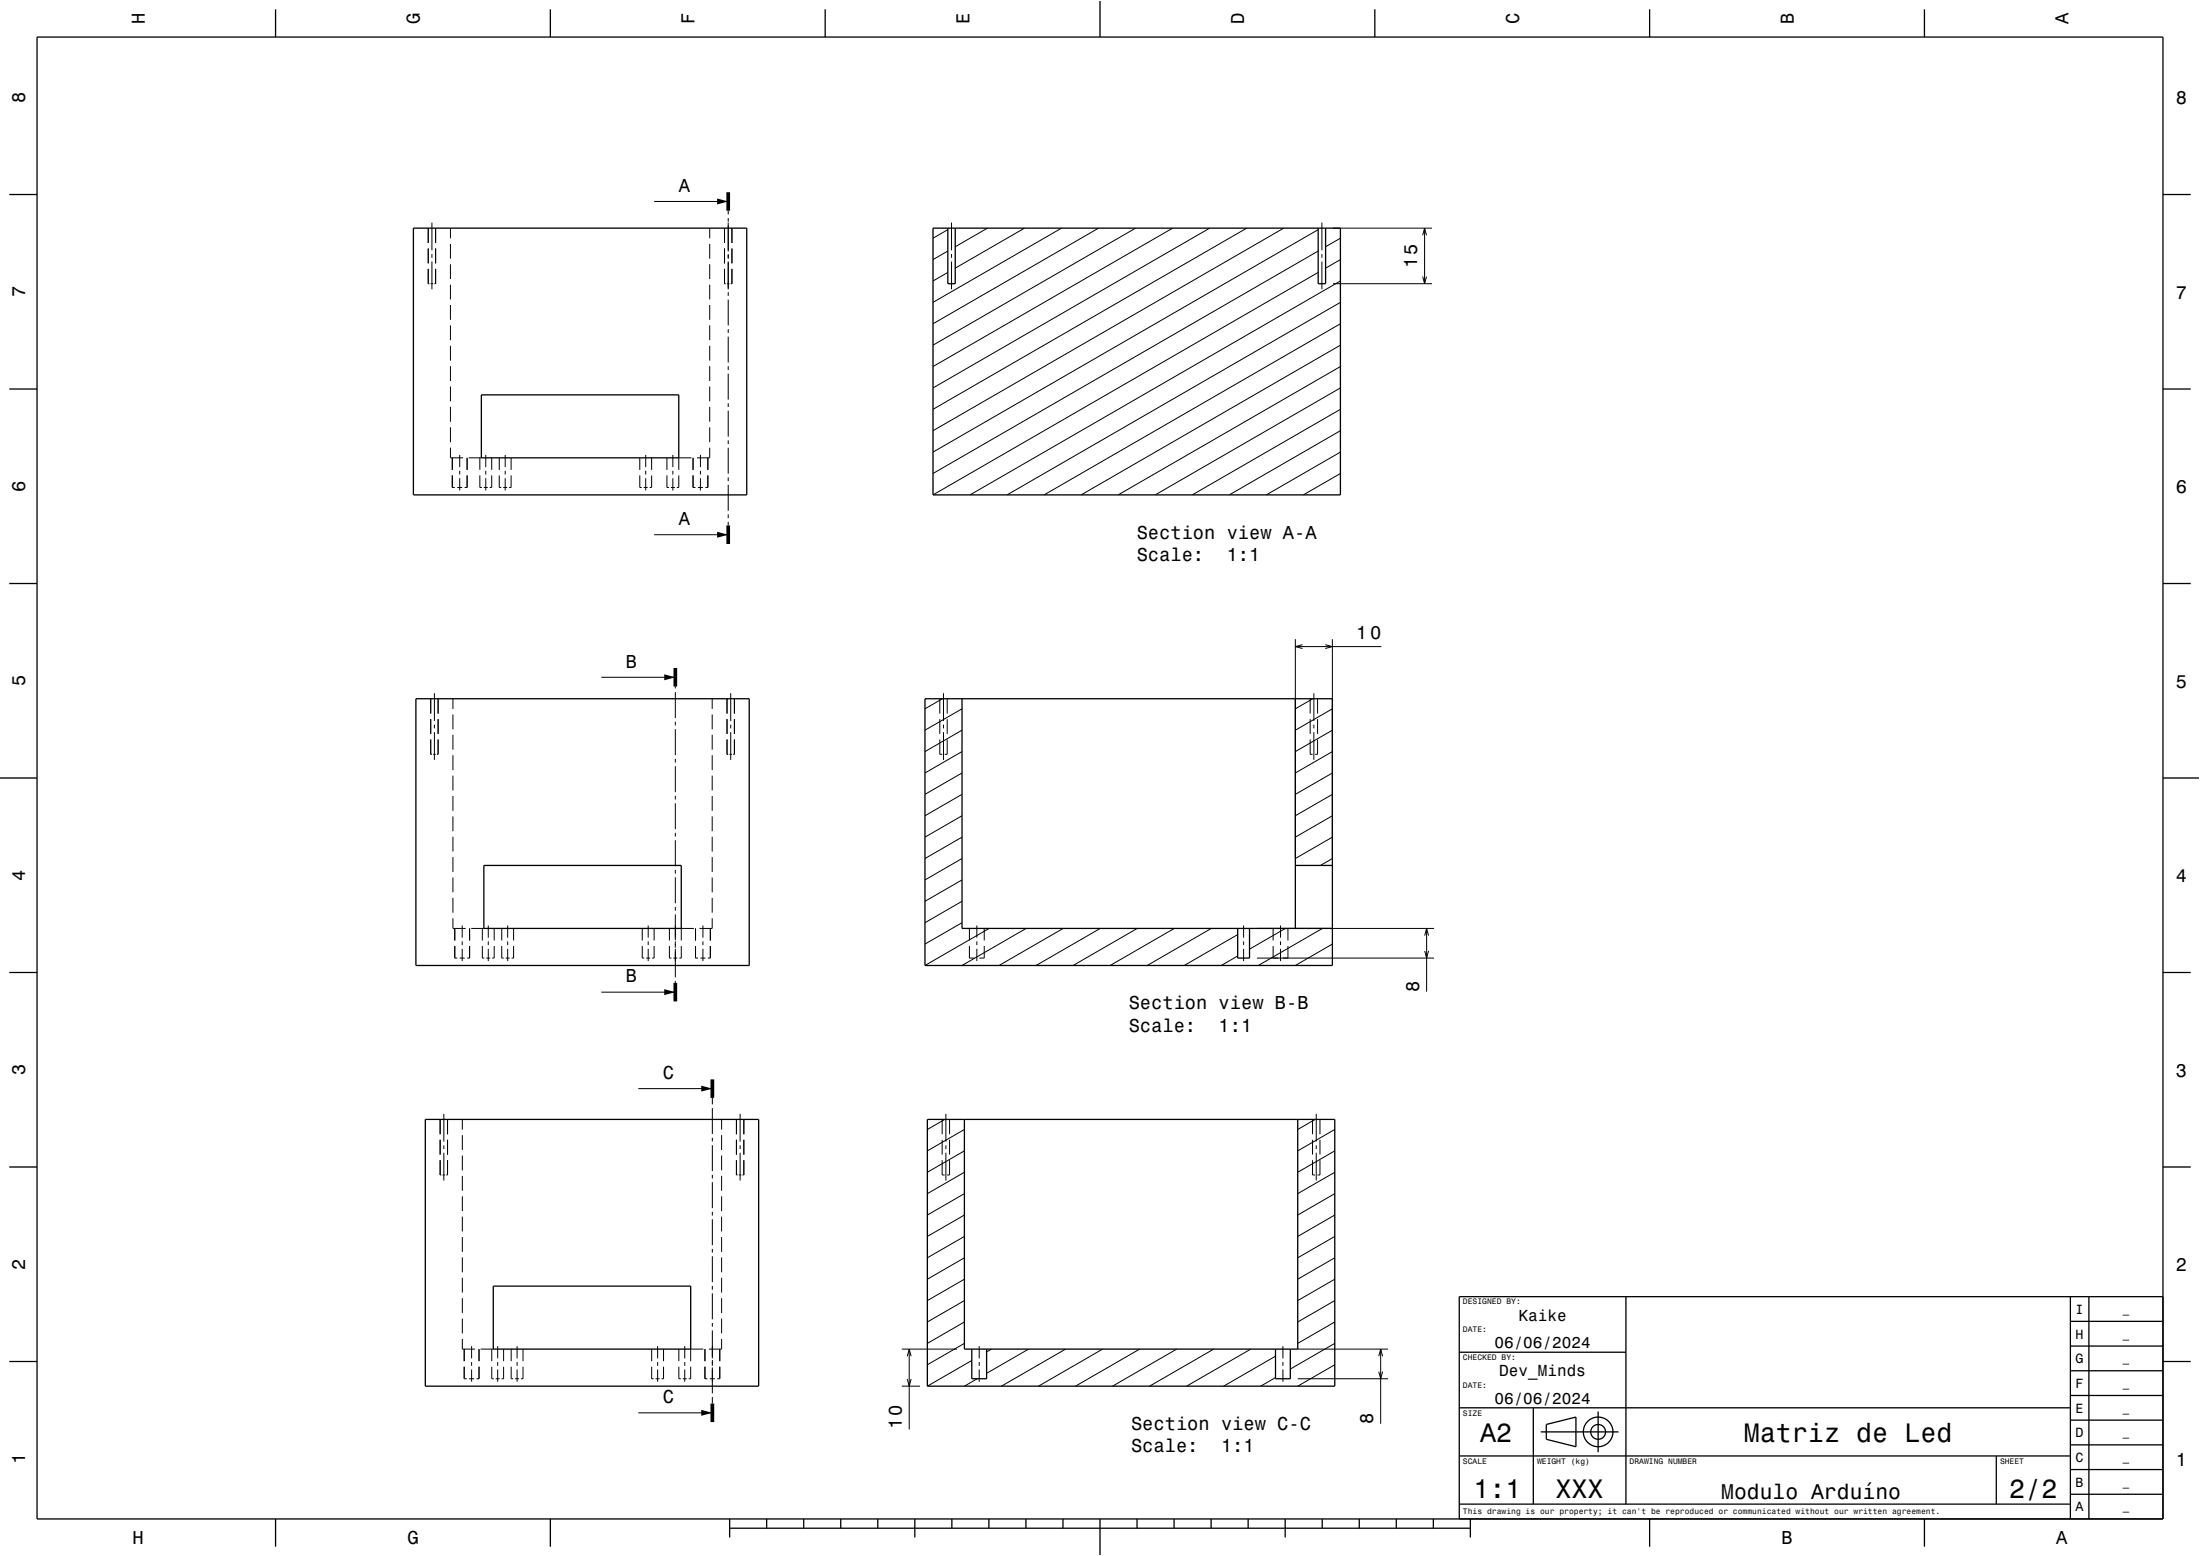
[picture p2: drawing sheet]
<svg xmlns="http://www.w3.org/2000/svg" width="594mm" height="420mm" viewBox="0 0 594 420" stroke-linecap="round" stroke-linejoin="round" font-family="sans-serif">
<g fill="none" stroke="#000" stroke-width=".27">
<path d="M176.6 54.4h20M196.6 56.9v1M196.6 58.9v1M115.6 72.6v4h.4M115.6 61.6v4M115.6 67.1v4M116.3 76.6h.7M116.6 60.1v7.5M116.6 68.6v1M116.6 70.6v7.5M117.6 72.6v4h-.3M117.6 61.6v4"/>
<path d="M117.6 67.1v4M121.6 61.6v2.7M121.6 65.8v4M121.6 71.3v4M121.6 76.8v4M191.6 61.6v2.7M191.6 65.8v4M191.6 71.3v4M191.6 76.8v4M195.6 72.6v4h.4M195.6 61.6v4M195.6 67.1v4"/>
<path d="M196.3 76.6h.7M196.6 60.1v7.8M196.6 68.6v1.3M196.6 70.6v7.5M196.6 78.9v1M197.6 72.6v4h-.3M197.6 61.6v4M197.6 67.1v4M255.9 73.5l-4 2.3M255.9 67.8l-4 2.3M255.9 62l-4 2.3M256.9 60.1v7.5"/>
<path d="M256.9 68.6v1M256.9 70.6v7.5M266.6 61.6l-8.7 5M276.6 61.6l-18.7 10.8M286.6 61.6l-34.7 20M296.6 61.6l-44.7 25.8M306.6 61.6l-54.7 31.6M316.6 61.6l-64.7 37.3M326.6 61.6l-74.7 43.1M336.6 61.6l-84.7 48.9M346.6 61.6l-94.7 54.7M355.9 73.5l-104 60.1"/>
<path d="M355.9 67.8l-104 60M355.9 62l-104 60M356.9 60.1v7.5M356.9 68.6v1M356.9 70.6v7.5M359.9 76.6h26.7M359.9 61.6h26.7M361.9 75.8l-100 57.8M361.9 70.1l-4 2.3M361.9 64.3l-4 2.3M384.1 74.7l.5 1.9 .6-1.9M384.1 63.5l.5-1.9 .6 1.9"/>
<path d="M384.6 61.6v15M121.6 82.3v4M121.6 87.8v4M121.6 93.3v4M121.6 98.8v4M191.6 82.3v4M191.6 87.8v4M191.6 93.3v4M191.6 98.8v4M196.6 80.9v7M196.6 88.9v1M196.6 90.9v7"/>
<path d="M196.6 98.9v1M361.9 98.9l-60 34.7M361.9 93.2l-70 40.4M361.9 87.4l-80 46.2M361.9 81.6l-90 52M121.6 104.3v4M121.6 109.8v4M121.6 115.3v4M191.6 104.3v4M191.6 109.8v4M191.6 115.3v4M196.6 100.9v7"/>
<path d="M196.6 108.9v1M196.6 110.9v7M196.6 118.9v1M361.9 116.3l-30 17.3M361.9 110.5l-40 23.1M361.9 104.7l-50 28.9M121.6 120.8v2.8h3.4M122.1 128.3v3.3h.7M122.1 123.6v3.2M123.5 131.6h1.3M124.1 122.8v3.3M124.1 127.1v1"/>
<path d="M124.1 129.1v3.3M126.1 128.3v3.3h-.6M126.1 123.6v3.2M126.5 123.6h3.5M129.6 128.3v3.3h.5M129.6 123.6v3.2M130.6 131.6h1.1M131.2 122.8v3.3M131.2 127.1v1M131.2 129.1v3.3M132.8 128.3v3.3h-.6M132.8 123.6v3.2"/>
<path d="M134.8 128.3v3.3h.5M134.8 123.6v3.2M135.9 131.6h1M136.4 122.8v3.3M136.4 127.1v1M136.4 129.1v3.3M138 128.3v3.3h-.5M138 123.6v3.2M172.7 128.3v3.3h.6M172.7 123.6v3.2M173.8 131.6h1.1M174.3 122.8v3.3"/>
<path d="M174.3 127.1v1M174.3 129.1v3.3M175.9 128.3v3.3h-.5M175.9 123.6v3.2M180.1 128.3v3.3h.5M180.1 123.6v3.2M181.1 131.6h1.1M181.7 122.8v3.3M181.7 127.1v1M181.7 129.1v3.3M183.3 128.3v3.3h-.6M186.7 123.6h-3.4v3.2"/>
<path d="M187.1 128.3v3.3h.7M187.1 123.6v3.2M188.5 131.6h1.3M189.1 122.8v3.3M189.1 127.1v1M189.1 129.1v3.3M191.1 128.3v3.3h-.6M191.1 123.6v3.2M191.6 120.8v2.8h-3.4M196.6 120.9v7M196.6 128.9v1M196.6 130.9v7"/>
<path d="M196.6 138.9v1M361.9 127.8l-10 5.8M361.9 122l-20 11.6M176.6 144.3h20M196.6 140.9v.9M349.7 172.5v59.1M349.7 174.5h23.3M351.7 174l-2 .5 2 .6M357.8 174l1.9 .5-1.9 .6M359.7 172.5v59.1M116.3 199.6v4h.3M116.3 188.6v4"/>
<path d="M116.3 194.1v4M117.3 187.1v7.5M117.3 195.6v1M117.3 197.6v7.5M118.3 199.6v4h-.3M118.3 188.6v4M118.3 194.1v4M122.3 188.6v2.8M122.3 192.9v4M122.3 198.4v4M162.3 182.8h20M182.3 185.3v.5"/>
<path d="M182.3 186.8v7M182.3 194.8v1M182.3 196.8v7M192.3 188.6v2.8M192.3 192.9v4M192.3 198.4v4M196.3 199.6v4h.3M196.3 188.6v4M196.3 194.1v4M197.3 187.1v7.5M197.3 195.6v1M197.3 197.6v7.5"/>
<path d="M198.3 199.6v4h-.3M198.3 188.6v4M198.3 194.1v4M253.7 199.6v4h.7M253.7 188.6v4M253.7 194.1v4M254.5 188.6l-4.8 2.7M254.7 187.1v7.5M254.7 195.6v1M254.7 197.6v7.5M255.7 199.6v4h-.6M255.7 188.6v4"/>
<path d="M255.7 194.1v4M259.7 197.1l-10 5.8M259.7 191.3l-10 5.8M353.7 199.6v4h.7M353.7 188.6v4M353.7 194.1v4M354.4 188.6l-4.7 2.7M354.7 187.1v7.5M354.7 195.6v1M354.7 197.6v7.5M355.7 199.6v4h-.6M355.7 188.6v4"/>
<path d="M355.7 194.1v4M359.7 197.1l-10 5.8M359.7 191.3l-10 5.8M117 203.6h.6M122.3 203.9v4M122.3 209.4v4M122.3 214.9v4M182.3 204.8v1M182.3 206.8v7M182.3 214.8v1M182.3 216.8v7M192.3 203.9v4"/>
<path d="M192.3 209.4v4M192.3 214.9v4M197 203.6h.6M259.7 214.4l-10 5.8M259.7 208.6l-10 5.8M259.7 202.9l-10 5.7M359.7 214.4l-10 5.8M359.7 208.6l-10 5.8M359.7 202.9l-10 5.7M122.3 220.4v4M122.3 225.9v4M122.3 231.4v4"/>
<path d="M122.3 236.9v4M182.3 224.8v1M182.3 226.8v7M182.3 234.8v1M182.3 236.8v7M192.3 220.4v4M192.3 225.9v4M192.3 231.4v4M192.3 236.9v4M259.7 237.5l-10 5.8M259.7 231.7l-10 5.8M259.7 226l-10 5.7"/>
<path d="M259.7 220.2l-10 5.8M359.7 231.7l-3.2 1.9M359.7 226l-10 5.7M359.7 220.2l-10 5.8M122.3 247.9v2.7h3.4M122.3 242.4v4M122.8 255.4v3.2h.7M122.8 250.6v3.3M124.1 258.6h1.4M124.8 249.8v3.3M124.8 254.1v1M124.8 256.1v3.3"/>
<path d="M126.8 255.4v3.2h-.7M126.8 250.6v3.3M127.2 250.6h3.4M130.2 255.4v3.2h.6M130.2 250.6v3.3M131.3 258.6h1.1M131.8 249.8v3.3M131.8 254.1v1M131.8 256.1v3.3M133.4 255.4v3.2h-.5M133.4 250.6v3.3M135.5 255.4v3.2h.5"/>
<path d="M135.5 250.6v3.3M136.5 258.6h1.1M137.1 249.8v3.3M137.1 254.1v1M137.1 256.1v3.3M138.7 255.4v3.2h-.6M138.7 250.6v3.3M173.4 255.4v3.2h.5M173.4 250.6v3.3M174.5 258.6h1M175 249.8v3.3M175 254.1v1"/>
<path d="M175 256.1v3.3M176.6 255.4v3.2h-.5M176.6 250.6v3.3M180.7 255.4v3.2h.6M180.7 250.6v3.3M181.8 258.6h1.1M182.3 244.8v1M182.3 246.8v7M182.3 254.1v1.7M182.3 256.1v7.7M183.9 255.4v3.2h-.5M187.4 250.6h-3.5v3.3"/>
<path d="M187.8 255.4v3.2h.7M187.8 250.6v3.3M189.1 258.6h1.4M189.8 249.8v3.3M189.8 254.1v1M189.8 256.1v3.3M191.8 255.4v3.2h-.7M191.8 250.6v3.3M192.3 247.9v2.7h-3.4M192.3 242.4v4M259.7 249.1l-10 5.7M259.7 243.3l-10 5.8"/>
<path d="M261.7 255.4v3.2h1.4M261.7 250.6v3.3M263.7 249.8v3.3M263.7 254.1v1M263.7 256.1v3.3M265.7 255.4v3.2h-1.3M265.7 250.6v3.3M267.1 250.6l-17.4 10M277.1 250.6l-17.4 10M287.1 250.6l-17.4 10M297.1 250.6l-17.4 10M307.1 250.6l-17.4 10"/>
<path d="M317.1 250.6l-17.4 10M327.1 250.6l-17.4 10M334.2 258l-4.5 2.6M334.2 252.3l-14.5 8.3M335.8 249.8v3.3M335.8 254.1v1M335.8 256.1v3.3M339.4 258.6h47.8M339.4 250.6h47.8M343.7 250.6v3.3M343.7 255.4v3.2M345.7 249.8v3.3"/>
<path d="M345.7 254.1v1M345.7 256.1v3.3M347.1 250.6l-9.7 5.6M347.7 250.6v3.3M347.7 255.4v3.2M357.1 250.6l-17.4 10M359.7 254.8l-10 5.8M384.7 252.5l.5-1.9 .5 1.9M384.7 256.7l.5 1.9 .5-1.9M385.2 250.6v17.1M162.3 267.8h20M182.3 264.8v.5"/>
<path d="M172.3 293.8h20M192.3 296.4v1.7M192.3 299.1v7M118.8 313.2v4h.4M118.8 302.2v4M118.8 307.7v4M119.5 317.2h.7M119.8 300.7v7.5M119.8 309.2v1M119.8 311.2v7.5M120.8 313.2v4h-.3M120.8 302.2v4"/>
<path d="M120.8 307.7v4M124.8 302.2v2.7M124.8 306.4v4M124.8 311.9v4M124.8 317.4v4M192.3 307.1v1M192.3 309.1v7M192.3 317.1v1M192.3 319.1v7M194.8 302.2v2.7M194.8 306.4v4M194.8 311.9v4"/>
<path d="M194.8 317.4v4M198.8 313.2v4h.4M198.8 302.2v4M198.8 307.7v4M199.5 317.2h.7M199.8 300.7v7.5M199.8 309.2v1M199.8 311.2v7.5M200.8 313.2v4h-.3M200.8 302.2v4M200.8 307.7v4M254.4 313.2v4h.7"/>
<path d="M254.4 302.2v4M254.4 307.7v4M255.1 302.2l-4.7 2.7M255.4 300.7v7.5M255.4 309.2v1M255.4 311.2v7.5M256.4 313.2v4h-.7M256.4 302.2v4M256.4 307.7v4M260.4 316.4l-10 5.8M260.4 310.6l-10 5.8M260.4 304.9l-10 5.7"/>
<path d="M354.4 313.2v4h.7M354.4 302.2v4M354.4 307.7v4M355.1 302.2l-4.7 2.7M355.4 300.7v7.5M355.4 309.2v1M355.4 311.2v7.5M356.4 313.2v4h-.7M356.4 302.2v4M356.4 307.7v4M360.4 316.4l-10 5.8M360.4 310.6l-10 5.8"/>
<path d="M360.4 304.9l-10 5.7M124.8 322.9v4M124.8 328.4v4M124.8 333.9v4M124.8 339.4v4M192.3 327.1v1M192.3 329.1v7M192.3 337.1v1M192.3 339.1v7M194.8 322.9v4M194.8 328.4v4M194.8 333.9v4"/>
<path d="M194.8 339.4v4M260.4 339.5l-10 5.8M260.4 333.7l-10 5.8M260.4 328l-10 5.7M260.4 322.2l-10 5.8M360.4 339.5l-10 5.8M360.4 333.7l-10 5.8M360.4 328l-10 5.7M360.4 322.2l-10 5.8M124.8 344.9v4M124.8 350.4v4M124.8 355.9v4"/>
<path d="M192.3 347.1v1M192.3 349.1v7M192.3 357.1v1M192.3 359.1v7.6M194.8 344.9v4M194.8 350.4v4M194.8 355.9v4M260.4 356.8l-10 5.8M260.4 351.1l-10 5.7M260.4 345.3l-10 5.8M360.4 356.8l-10 5.8M360.4 351.1l-10 5.7"/>
<path d="M360.4 345.3l-10 5.8M124.8 361.4v2.8h3.5M125.3 368.9v3.3h.7M125.3 364.2v3.2M126.7 372.2h1.3M127.3 363.4v3.3M127.3 367.7v1M127.3 369.7v3.3M129.3 368.9v3.3h-.6M129.3 364.2v3.2M129.8 364.2h3.4M132.8 368.9v3.3h.5"/>
<path d="M132.8 364.2v3.2M133.8 372.2h1.1M134.4 363.4v3.3M134.4 367.7v1M134.4 369.7v3.3M136 368.9v3.3h-.6M136 364.2v3.2M138 368.9v3.3h.5M138 364.2v3.2M139.1 372.2h1M139.6 363.4v3.3M139.6 367.7v1"/>
<path d="M139.6 369.7v3.3M141.2 368.9v3.3h-.5M141.2 364.2v3.2M176 368.9v3.3h.5M176 364.2v3.2M177 372.2h1.1M177.6 363.4v3.3M177.6 367.7v1M177.6 369.7v3.3M179.2 368.9v3.3h-.6M179.2 364.2v3.2M183.3 368.9v3.3h.5"/>
<path d="M183.3 364.2v3.2M184.4 372.2h1M184.9 363.4v3.3M184.9 367.7v1M184.9 369.7v3.3M186.5 368.9v3.3h-.5M189.9 364.2h-3.4v3.2M190.3 368.9v3.3h.7M190.3 364.2v3.2M191.7 372.2h1.3M192.3 377.1v1.8M192.3 367.1v1.6"/>
<path d="M192.3 369.1v7M194.3 368.9v3.3h-.6M194.3 364.2v3.2M194.8 361.4v2.8h-3.4M243.5 364.2h14.9M243.5 374.2h4.9M245 366.1l.5-1.9 .5 1.9M245 372.2l.5 2 .5-2M245.5 364.2v21.6M260.4 362.6l-10 5.8M262.4 367.2l-12 7M263.8 372.2l-3.4 2"/>
<path d="M264.4 363.4v3.3M264.4 367.7v1M264.4 369.7v3.3M267.7 364.2l-1.3 .7M277.7 364.2l-11.3 6.5M287.7 364.2l-17.3 10M297.7 364.2l-17.3 10M307.7 364.2l-17.3 10M317.7 364.2l-17.3 10M327.7 364.2l-17.3 10M337.7 364.2l-17.3 10M344.4 371.8l-4 2.4"/>
<path d="M344.4 366.1l-14 8.1M346.4 363.4v3.3M346.4 367.7v1M346.4 369.7v3.3M350.4 372.2h24.4M350.4 364.2h24.4M360.4 368.4l-10 5.8M360.4 362.6l-12 6.9M372.3 366.1l.5-1.9 .5 1.9M372.3 370.2l.5 2 .5-2M372.8 364.2v20.1M172.3 381.4h20"/>
</g>
<g fill="none" stroke="#000" stroke-width=".35">
<path d="M10 10h574v400h-574zM74.4 2.5v7.5M148.6 2.5v7.5M222.8 2.5v7.5M297 0v10M371.2 2.5v7.5M445.4 2.5v7.5M519.6 2.5v7.5M2.5 52.5h7.5M584 52.5h7.5M111.6 61.6h90v72h-90zM251.9 61.6h110v72h-110z"/>
<path d="M255.9 61.6v15h2v-15M355.9 61.6v15h2v-15M2.5 105h7.5M130 106.6h53.3v17h-53.3zM584 105h7.5M2.5 157.5h7.5M584 157.5h7.5M112.3 188.6h90v72h-90zM249.7 188.6h110v72h-110zM259.7 188.6v62h100M349.7 188.6v62M0 210h10"/>
<path d="M584 210h10M130.6 233.6h53.3v17h-53.3zM349.7 233.6h10M334.2 250.6v8h3.2v-8M2.5 262.5h7.5M584 262.5h7.5M2.5 315h7.5M114.8 302.2h90v72h-90zM250.4 302.2h110v72h-110zM260.4 302.2v62h90v-62M584 315h7.5M133.2 347.2h53.3v17h-53.3z"/>
<path d="M439 350v56M559 356.7h25M559 350v60M564 350v60M584 350h-190v60M2.5 367.5h7.5M262.4 364.2v8h4v-8M344.4 364.2v8h4v-8M394 365h45M559 376.7h25M559 370h25M559 363.3h25"/>
<path d="M584 367.5h7.5M394 393h165M394 380h165M414 380v26M416 386.5h21M417.5 384.5l8-2v8l-8-2zM431.5 381v11M539 393v13M559 396.7h25M559 390h25M559 383.3h25M74.4 410v7.5"/>
<path d="M148.6 410v7.5M197 412.5h200M197 410v5M207 410v2.5M217 410v2.5M227 410v2.5M237 410v2.5M247 410v5M257 410v2.5M267 410v2.5M277 410v2.5M287 410v2.5"/>
<path d="M297 410v10M307 410v2.5M317 410v2.5M327 410v2.5M337 410v2.5M347 410v5M357 410v2.5M367 410v2.5M377 410v2.5M387 410v2.5M394 406h165M397 410v5"/>
<path d="M445.4 410v7.5M519.6 410v7.5M559 403.3h25"/>
<circle cx="431.5" cy="386.5" r="2"/>
<circle cx="431.5" cy="386.5" r="4"/>
</g>
<path d="M196.6 51.9v5M196.6 141.8v5M182.3 180.3v5M182.3 265.3v5M192.3 291.4v5M192.3 378.9v5" fill="none" stroke="#000" stroke-width="1" stroke-linecap="butt"/>
<g fill="#000">
<path d="M193.6 53.6l3 .8-3 .8z" fill-rule="evenodd"/>
<path d="M193.6 143.5l3 .8-3 .8z" fill-rule="evenodd"/>
<path d="M179.3 182l3 .8-3 .8z" fill-rule="evenodd"/>
<path d="M179.3 267l3 .8-3 .8z" fill-rule="evenodd"/>
<path d="M189.3 293l3 .8-3 .9z" fill-rule="evenodd"/>
<path d="M189.3 380.6l3 .8-3 .8z" fill-rule="evenodd"/>
</g>
<path d="M0 0h594v420h-594" fill="none" stroke="#fff" stroke-width=".27"/>
<g font-size="7.2">
<text x="399.7" y="389.3">A2</text>
<text x="470.8" y="389.1">Matriz de Led</text>
<text x="397.8" y="404.3">1:1</text>
<text x="420" y="404.3">XXX</text>
<text x="542.5" y="404.3">2/2</text>
</g>
<text font-size="5.8" x="464.7" y="404.6">Modulo Arduíno</text>
<g font-size="5">
<text x="39.1" y="6.5" transform="rotate(-90 39.1 6.5)">H</text>
<text x="113.3" y="6.5" transform="rotate(-90 113.3 6.5)">G</text>
<text x="187.5" y="6.5" transform="rotate(-90 187.5 6.5)">F</text>
<text x="261.7" y="6.5" transform="rotate(-90 261.7 6.5)">E</text>
<text x="335.9" y="6.5" transform="rotate(-90 335.9 6.5)">D</text>
<text x="410.1" y="6.5" transform="rotate(-90 410.1 6.5)">C</text>
<text x="484.3" y="6.5" transform="rotate(-90 484.3 6.5)">B</text>
<text x="558.5" y="6.5" transform="rotate(-90 558.5 6.5)">A</text>
<text x="6.8" y="27.8" transform="rotate(-90 6.8 27.8)">8</text>
<text x="587.5" y="28.1">8</text>
<text x="183.3" y="51.8">A</text>
<text x="382.6" y="72.5" transform="rotate(-90 382.6 72.5)">15</text>
<text x="6.8" y="80.3" transform="rotate(-90 6.8 80.3)">7</text>
<text x="587.5" y="80.6">7</text>
<text x="6.8" y="132.8" transform="rotate(-90 6.8 132.8)">6</text>
<text x="587.5" y="133.1">6</text>
<text x="183.3" y="141.7">A</text>
<text x="306.9" y="145.4">Section view A-A</text>
<text x="306.9" y="151.5">Scale:</text>
<text x="331.2" y="151.5">1:1</text>
<text x="366.2" y="172.5">10</text>
<text x="6.8" y="185.3" transform="rotate(-90 6.8 185.3)">5</text>
<text x="169" y="180.2">B</text>
<text x="587.5" y="185.6">5</text>
<text x="6.8" y="237.8" transform="rotate(-90 6.8 237.8)">4</text>
<text x="587.5" y="238.1">4</text>
<text x="169" y="265.2">B</text>
<text x="383.2" y="267.7" transform="rotate(-90 383.2 267.7)">8</text>
<text x="304.7" y="272.5">Section view B-B</text>
<text x="304.7" y="278.5">Scale:</text>
<text x="329" y="278.5">1:1</text>
<text x="6.8" y="290.3" transform="rotate(-90 6.8 290.3)">3</text>
<text x="179" y="291.2">C</text>
<text x="587.5" y="290.6">3</text>
<text x="6.8" y="342.8" transform="rotate(-90 6.8 342.8)">2</text>
<text x="587.5" y="343.1">2</text>
<text x="179" y="378.7">C</text>
<text x="243.5" y="385.8" transform="rotate(-90 243.5 385.8)">10</text>
<text x="305.4" y="386">Section view C-C</text>
<text x="370.8" y="384.3" transform="rotate(-90 370.8 384.3)">8</text>
<text x="6.8" y="395.3" transform="rotate(-90 6.8 395.3)">1</text>
<text x="305.4" y="392.1">Scale:</text>
<text x="329.7" y="392.1">1:1</text>
<text x="587.5" y="395.6">1</text>
<text x="35.8" y="416.8">H</text>
<text x="110" y="416.8">G</text>
<text x="481" y="416.8">B</text>
<text x="555.2" y="416.8">A</text>
</g>
<g font-size="4.3">
<text x="410" y="356.5">Kaike</text>
<text x="403.5" y="364">06/06/2024</text>
<text x="404.8" y="371.5">Dev_Minds</text>
<text x="403.5" y="379">06/06/2024</text>
</g>
<g font-size="3.6">
<text x="560.4" y="354.6">I</text>
<text x="560.4" y="361.3">H</text>
<text x="560.4" y="368">G</text>
<text x="560.4" y="374.6">F</text>
<text x="560.4" y="381.3">E</text>
<text x="560.4" y="388">D</text>
<text x="560.4" y="394.6">C</text>
<text x="560.4" y="401.3">B</text>
<text x="560.4" y="408">A</text>
</g>
<g font-size="2.9">
<text x="573.1" y="354.4">_</text>
<text x="573.1" y="361.1">_</text>
<text x="573.1" y="367.7">_</text>
<text x="573.1" y="374.4">_</text>
<text x="573.1" y="381">_</text>
<text x="573.1" y="387.7">_</text>
<text x="573.1" y="394.4">_</text>
<text x="573.1" y="401.1">_</text>
<text x="573.1" y="407.7">_</text>
</g>
<g font-size="2.2">
<text x="395" y="352.1">DESIGNED BY:</text>
<text x="395" y="359.6">DATE:</text>
<text x="395" y="367.1">CHECKED BY:</text>
<text x="395" y="374.6">DATE:</text>
<text x="395" y="382.1">SIZE</text>
<text x="395" y="395.1">SCALE</text>
<text x="415" y="395.1">WEIGHT (kg)</text>
<text x="440" y="395.1">DRAWING NUMBER</text>
<text x="540" y="395.1">SHEET</text>
<text x="395" y="408.8">This drawing is our property; it can't be reproduced or communicated without our written agreement.</text>
</g>
</svg>
